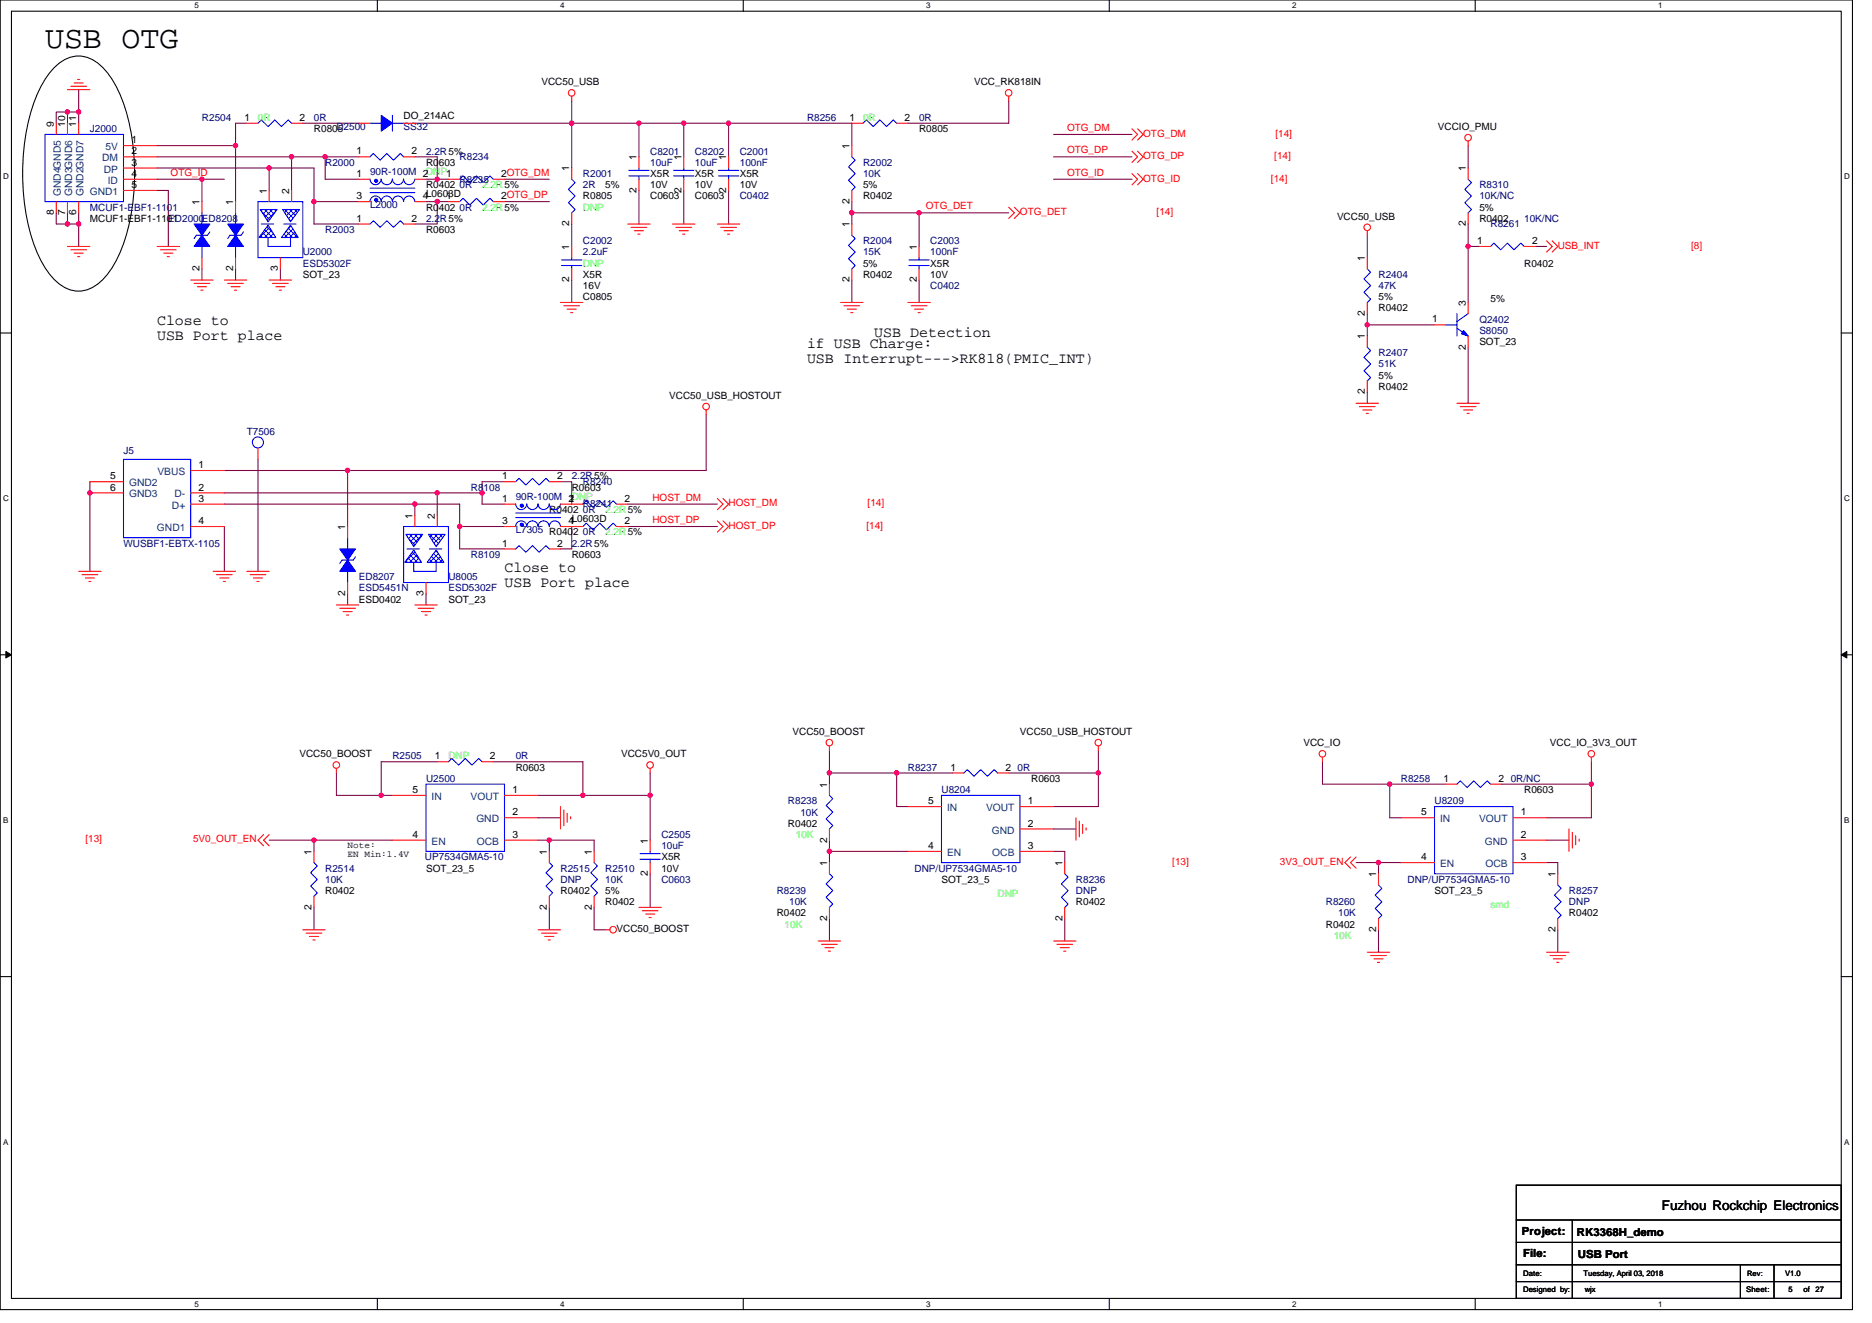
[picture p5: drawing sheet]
<svg xmlns="http://www.w3.org/2000/svg" width="297mm" height="210mm" viewBox="0 0 297 210" stroke-linecap="round" stroke-linejoin="round" font-family="sans-serif">
<path d="M0 0h293.9v207.9h-293.9zM1.8 1.8h290.4v204.3h-290.4z" fill="none" stroke="#000" stroke-width=".17"/>
<g fill="#fff">
<path d="M30.8 .2h.7v1.4h-.7z"/>
<path d="M30.8 206.3h.7v1.4h-.7z"/>
</g>
<path d="M59.9 0v1.8M59.9 206.1v1.8" fill="none" stroke="#000" stroke-width=".17"/>
<g fill="#fff">
<path d="M88.9 .2h.7v1.4h-.7z"/>
<path d="M88.9 206.3h.7v1.4h-.7z"/>
</g>
<path d="M117.9 0v1.8M117.9 206.1v1.8" fill="none" stroke="#000" stroke-width=".17"/>
<g fill="#fff">
<path d="M147 .2h.7v1.4h-.7z"/>
<path d="M147 206.3h.7v1.4h-.7z"/>
</g>
<path d="M176 0v1.8M176 206.1v1.8" fill="none" stroke="#000" stroke-width=".17"/>
<g fill="#fff">
<path d="M205 .2h.7v1.4h-.7z"/>
<path d="M205 206.3h.7v1.4h-.7z"/>
</g>
<path d="M234.1 0v1.8M234.1 206.1v1.8" fill="none" stroke="#000" stroke-width=".17"/>
<g fill="#fff">
<path d="M263.1 .2h.7v1.4h-.7z"/>
<path d="M263.1 206.3h.7v1.4h-.7z"/>
<path d="M.5 27.3h.9v1.4h-.9z"/>
<path d="M292.6 27.3h.9v1.4h-.9z"/>
<path d="M.5 78.4h.9v1.4h-.9z"/>
<path d="M292.6 78.4h.9v1.4h-.9z"/>
</g>
<path d="M0 52.9h1.8M292.2 52.9h1.7" fill="none" stroke="#000" stroke-width=".17"/>
<g fill="#fff">
<path d="M.5 129.5h.8v1.4h-.8z"/>
<path d="M292.6 129.5h.9v1.4h-.9z"/>
</g>
<path d="M0 103.9h1.8M292.2 103.9h1.7" fill="none" stroke="#000" stroke-width=".17"/>
<path d="M.9 103.4l.9 .5-.9 .5zM292.2 103.9l.8-.5v1z" fill="#000" stroke="#000" stroke-width=".16"/>
<g fill="#fff">
<path d="M.5 180.5h.8v1.4h-.8z"/>
<path d="M292.6 180.5h.9v1.4h-.9z"/>
</g>
<path d="M8.8 10.5a4.9 4.9 0 0 1 7.3 0 16.8 16.8 0 0 1 4 7.6 35.8 35.8 0 0 1-1 21.9 10.7 10.7 0 0 1-4.7 5.8 4.8 4.8 0 0 1-5.6-1.3 16.8 16.8 0 0 1-4-7.5 35.9 35.9 0 0 1 1.1-22 13.6 13.6 0 0 1 2.9-4.5zM0 155h1.8M292.2 155h1.7M240.6 193.6h51.6M240.6 197.2h51.6M240.6 188.1h51.6v18h-51.6zM249.5 193.6v12.5M240.6 200.7h51.6M240.6 203.4h51.6M276.2 200.7v5.4M281.5 200.7v5.4" fill="none" stroke="#000" stroke-width=".17"/>
<g fill="none" stroke="#800040" stroke-width=".17">
<path d="M10.7 17.8v1.8M10.7 17.8h-1.8v1.8M10.7 17.8h1.8M12.5 17.8v1.8M12.5 14.2v3.6M39.2 19.6h-1.8v3.5M48 19.6h8.9M65.8 19.6h24.9M90.7 19.6h10.7M90.7 16v3.6M90.7 19.6v7.1M101.4 19.6v5.3"/>
<path d="M101.4 19.6h7.1M108.5 19.6v5.3M108.5 19.6h7.1M115.6 19.6v5.3M115.6 19.6h19.6v3.5M160.1 16v3.6h-16M8.9 33.8v1.8h1.8M10.7 33.8v1.8h1.8M12.5 35.6v3.5M12.5 33.8v1.8M24.9 26.7h17.8M24.9 23.1h12.5"/>
<path d="M24.9 30.2h1.8v8.9M24.9 24.9h21.4M24.9 28.4h7.1M32 28.4v3.6M32 28.4h3.6M37.4 23.1v8.9M42.7 26.7h7.1v5.3h7.1M42.7 26.7v3.5M46.3 24.9v5.3M46.3 24.9h5.3M49.8 32v3.6h7.1M51.6 24.9v3.5h5.3"/>
<path d="M51.6 24.9h5.3M65.8 24.9h3.6v3.5M67.6 32h1.8M67.6 28.4h1.8M69.4 32v3.6h-3.6M69.4 32h1.8M69.4 28.4h1.8M80 28.4h7.2M80 32h7.2M90.7 35.6v3.5M101.4 30.2v5.4M108.5 30.2v5.4"/>
<path d="M115.6 30.2v5.4M135.2 33.8h10.6M135.2 32v1.8M135.2 33.8v1.8M145.8 33.8h14.3M145.8 33.8v5.3M167.2 21.3h12.4M167.2 24.9h12.4M167.2 28.4h12.4M217 37.3v3.6M233 39.1v8.9M233 39.1h1.7"/>
<path d="M233 23.1v3.6M233 35.6v3.5M243.6 39.1h1.8M32 42.7v1.7M37.4 42.7v1.7M44.5 42.7v1.7M90.7 44.5v3.5M135.2 44.4v3.6M145.8 44.5v3.5M217 51.6h10.6M217 51.6v1.7M217 49.8v1.8"/>
<path d="M233 55.1v8.9M14.3 76.5v14.2M35.6 78.2h33.8v3.6M35.6 74.7h19.6M40.9 72.9v17.8M55.2 74.7v8.9M69.4 78.2h7.1M76.5 78.2v1.8h3.5M80 76.5h-3.5v1.7M88.9 76.5h1.8v3.5M112.1 65.8v8.9h-56.9M217 62.2v1.8"/>
<path d="M35.6 83.6v7.1M35.6 80h30.2M55.2 94.2v1.8M65.8 80h7.1v3.6M65.8 80v1.8M67.6 94.2v1.8M72.9 83.6v3.5h7.1M72.9 83.6h7.1M90.7 83.6v3.5h-1.8M99.6 83.6h14.2M99.6 80h14.2M131.6 119.1v3.6"/>
<path d="M174.3 119.1v3.6M42.7 133.3h7.1M49.8 133.3h12.5M49.8 133.3v1.8M53.4 122.7v3.5h7.1M60.5 126.2h1.8M69.4 120.9h-8.9v5.3M78.3 120.9h14.2v5.3M85.4 129.8h3.5M85.4 133.3h1.8M85.4 126.2h7.1M87.2 133.4v1.7"/>
<path d="M87.2 133.3h7.1v1.8M92.5 126.2h10.7M103.2 126.2v7.1M103.2 138.7v5.3M103.2 122.7v3.5M131.6 122.7h10.7M131.6 135.1h12.5M131.6 122.7v1.8M131.6 133.4v1.7M131.6 135.1v1.8M142.3 122.7v5.3h1.8M142.3 122.7h8.9"/>
<path d="M160.1 122.7h14.2M167.2 135.1h1.7v1.8M167.2 131.6h3.5M174.3 122.7v5.3h-7.1M209.8 120.9v3.6h10.7M215.2 136.9h3.5M218.7 136.9v1.8M218.7 136.9h3.6M220.5 124.5v5.3h1.8M220.5 124.5h8.9M238.3 124.5h14.2M245.4 133.3h3.6"/>
<path d="M245.4 136.9h1.8v1.8M252.5 120.9v3.6M252.5 124.5v5.3h-7.1M49.8 144v3.6M87.2 144v3.6M94.3 144v3.6h1.8M131.6 145.8v3.6M168.9 145.8v3.6M218.7 147.6v3.5M247.2 147.6v3.5"/>
</g>
<g fill="#f0f" stroke="#f0f" stroke-width=".17">
<circle cx="12.5" cy="35.5" r=".35"/>
<circle cx="10.7" cy="35.5" r=".35"/>
<circle cx="51.6" cy="24.9" r=".35"/>
<circle cx="49.8" cy="32" r=".35"/>
<circle cx="12.5" cy="17.8" r=".35"/>
<circle cx="46.3" cy="24.9" r=".35"/>
<circle cx="145.8" cy="33.8" r=".35"/>
<circle cx="42.7" cy="26.7" r=".35"/>
<circle cx="135.2" cy="33.8" r=".35"/>
<circle cx="72.9" cy="83.6" r=".35"/>
<circle cx="65.8" cy="80" r=".35"/>
<circle cx="76.5" cy="78.2" r=".35"/>
<circle cx="69.4" cy="78.2" r=".35"/>
<circle cx="142.3" cy="122.7" r=".35"/>
<circle cx="174.3" cy="122.7" r=".35"/>
<circle cx="131.6" cy="135.1" r=".35"/>
<circle cx="69.4" cy="32" r=".35"/>
<circle cx="69.4" cy="28.4" r=".35"/>
<circle cx="10.7" cy="17.8" r=".35"/>
<circle cx="115.6" cy="19.5" r=".35"/>
<circle cx="108.5" cy="19.5" r=".35"/>
<circle cx="103.2" cy="126.2" r=".35"/>
<circle cx="49.8" cy="133.3" r=".35"/>
<circle cx="87.1" cy="133.3" r=".35"/>
<circle cx="60.5" cy="126.2" r=".35"/>
<circle cx="92.5" cy="126.2" r=".35"/>
<circle cx="14.3" cy="78.2" r=".35"/>
<circle cx="131.6" cy="122.7" r=".35"/>
<circle cx="55.1" cy="74.7" r=".35"/>
<circle cx="37.4" cy="23.1" r=".35"/>
<circle cx="32" cy="28.4" r=".35"/>
<circle cx="90.7" cy="19.5" r=".35"/>
<circle cx="101.4" cy="19.5" r=".35"/>
<circle cx="220.5" cy="124.4" r=".35"/>
<circle cx="252.5" cy="124.4" r=".35"/>
<circle cx="218.7" cy="136.9" r=".35"/>
<circle cx="232.9" cy="39.1" r=".35"/>
<circle cx="216.9" cy="51.5" r=".35"/>
</g>
<g fill="none" stroke="#f00" stroke-width=".17">
<path d="M10.7 14.2h3.6M11.2 13.7h2.5M11.8 13.2h1.4M12.3 12.6h.4M39.2 19.6h1.7M46.3 19.6h1.7M56.9 19.6h1.8M64 19.6h1.8M90.7 15.3v.7M160.1 15.3v.7M10.7 39.1h3.6M11.2 39.6h2.5"/>
<path d="M24.9 39.1h3.6M25.5 39.6h2.5M32 32v1.8M37.4 32v1.8M56.9 24.9h1.8M64 24.9h1.8M71.2 28.4h1.7M78.3 28.4h1.7M90.7 26.7v1.7M90.7 33.8v1.8M90.7 39.1v1.8M99.6 35.6h3.6"/>
<path d="M100.1 36.1h2.5M100.7 36.6h1.4M101.2 37.2h.4M101.4 24.9v1.8M101.4 28.4v1.8M106.7 35.6h3.6M107.2 36.1h2.5M107.8 36.6h1.4M108.3 37.2h.4M108.5 24.9v1.8M108.5 28.4v1.8M113.8 35.6h3.6"/>
<path d="M114.4 36.1h2.5M114.9 36.6h1.4M115.4 37.2h.4M115.6 24.9v1.8M115.6 28.4v1.8M135.2 23.1v1.8M135.2 30.2v1.8M145.8 39.1v1.8M160.1 32.9l.8 .9-.8 .9M160.9 32.9l.9 .9-.9 .9M179.6 20.4l.9 .9-.9 .9M179.6 24l.9 .9-.9 .9"/>
<path d="M179.6 27.6l.9 .8-.9 .9M180.5 20.4l.9 .9-.9 .9M180.5 24l.9 .9-.9 .9M180.5 27.6l.9 .8-.9 .9M217 36.6v.7M233 22.4v.7M233 26.7v1.7M233 33.8v1.8M234.7 39.1h1.8M241.8 39.1h1.8M245.4 38.2l.9 .9-.9 .9M246.3 38.2l.9 .9-.9 .9"/>
<path d="M11.8 40.2h1.4M12.3 40.7h.4M26 40.2h1.4M26.5 40.7h.4M30.3 44.4h3.5M30.8 45h2.5M31.3 45.5h1.5M31.9 46.1h.3M32 40.9v1.8M35.6 44.4h3.6M36.1 45h2.5M36.7 45.5h1.4"/>
<path d="M37.2 46.1h.3M37.4 40.9v1.8M42.7 44.4h3.6M43.2 45h2.5M43.8 45.5h1.4M44.3 46.1h.4M88.9 48h3.6M89.5 48.5h2.5M90 49.1h1.4M90.5 49.6h.4M90.7 42.7v1.7M133.4 48h3.5"/>
<path d="M133.9 48.5h2.5M134.4 49.1h1.5M135 49.6h.3M144.1 48h3.5M144.6 48.5h2.5M145.1 49.1h1.5M145.7 49.6h.3M145.8 42.7v1.7M217 53.3v1.8M217 40.9v1.8M217 48v1.8M227.6 51.6h1.8"/>
<path d="M233 53.3v1.8M233 48v1.8M14.3 76.5h5.3M14.3 78.2h5.3M30.3 74.7h5.3M30.3 78.2h5.3M40.9 71.1v1.8M80 76.5h1.8M87.2 76.5h1.7M112.1 65.1v.7M113.8 79.1l.9 .9-.9 .9M114.7 79.1l.9 .9-.9 .9"/>
<path d="M215.2 64h3.5M215.7 64.5h2.5M216.2 65.1h1.5M216.8 65.6h.3M217 60.5v1.7M231.2 64h3.5M231.7 64.5h2.5M232.2 65.1h1.5M232.8 65.6h.3M12.5 90.7h3.5M13 91.2h2.5M13.5 91.7h1.5"/>
<path d="M14.1 92.3h.3M30.3 80h5.3M30.3 83.6h5.3M33.8 90.7h3.6M34.4 91.2h2.4M34.9 91.7h1.4M35.4 92.3h.4M39.2 90.7h3.5M39.7 91.2h2.5M40.2 91.7h1.5M40.8 92.3h.3M53.4 96h3.5"/>
<path d="M53.9 96.5h2.5M54.4 97.1h1.5M55 97.6h.3M55.2 83.6v1.7M55.2 92.5v1.7M65.8 96h3.6M66.4 96.5h2.5M66.9 97.1h1.4M67.4 97.6h.4M80 80h1.8M80 83.6h1.8M80 87.1h1.8"/>
<path d="M87.2 87.1h1.7M88.9 80h3.6M88.9 83.6h3.6M97.8 80h1.8M97.8 83.6h1.8M113.8 82.7l.9 .9-.9 .9M114.7 82.7l.9 .9-.9 .9M131.6 118.4v.7M174.3 118.4v.7M41.8 132.5l-.9 .8 .9 .9M42.7 132.5l-.9 .8 .9 .9M49.8 135.1v1.8"/>
<path d="M53.4 122v.7M69.4 120.9h1.8M76.5 120.9h1.8M87.2 135.1v1.8M88.9 128v3.6M89.5 128.5v2.5M90 129.1v1.4M90.5 129.6v.4M94.3 135.1v1.8M103.2 122v.7M103.2 133.4v1.7M103.2 136.9v1.8"/>
<path d="M131.6 136.9v1.8M131.6 124.5v1.7M131.6 131.6v1.7M144.1 135.1h5.3M144.1 128h5.3M151.2 122.7h1.7M158.3 122.7h1.8M161.8 135.1h5.4M161.8 131.6h5.4M161.8 128h5.4M170.7 129.8v3.5M171.3 130.3v2.5"/>
<path d="M171.8 130.9v1.4M172.3 131.4v.3M209.8 120.2v.7M214.3 136l-.9 .9 .9 .9M215.2 136l-.9 .9 .9 .9M222.3 136.9h5.3M222.3 129.8h5.3M229.4 124.5h1.8M236.5 124.5h1.8M240.1 136.9h5.3M240.1 133.3h5.3M240.1 129.8h5.3"/>
<path d="M247.2 138.7v1.8M249 131.6v3.5M249.5 132.1v2.5M250 132.6v1.5M250.6 133.2v.3M252.5 120.2v.7M48 147.6h3.6M48.6 148.1h2.5M49.1 148.6h1.4M49.7 149.2h.3M49.8 142.2v1.8M85.4 147.6h3.5"/>
<path d="M85.9 148.1h2.5M86.4 148.6h1.5M87 149.2h.3M87.2 142.2v1.8M94.3 142.2v1.8M96.1 147.6h.7M101.4 144h3.5M101.9 144.5h2.5M102.4 145.1h1.5M103 145.6h.3M129.8 149.4h3.6M130.4 149.9h2.5"/>
<path d="M130.9 150.4h1.4M131.4 151h.4M131.6 144v1.8M167.2 149.4h3.5M167.7 149.9h2.5M168.2 150.4h1.5M168.8 151h.3M217 151.1h3.5M217.5 151.7h2.5M218 152.2h1.5M218.6 152.7h.3M245.4 151.1h3.6"/>
<path d="M245.9 151.7h2.5M246.5 152.2h1.4M247 152.7h.4M247.2 145.8v1.8"/>
<circle cx="90.7" cy="14.7" r=".52"/>
<circle cx="160" cy="14.7" r=".52"/>
<circle cx="216.9" cy="36.1" r=".52"/>
<circle cx="232.9" cy="21.9" r=".52"/>
<circle cx="112" cy="64.5" r=".52"/>
<circle cx="131.6" cy="117.9" r=".52"/>
<circle cx="174.3" cy="117.9" r=".52"/>
<circle cx="209.8" cy="119.6" r=".52"/>
<circle cx="252.5" cy="119.6" r=".52"/>
<circle cx="53.4" cy="121.4" r=".52"/>
<circle cx="103.1" cy="121.4" r=".52"/>
<circle cx="97.3" cy="147.6" r=".52"/>
</g>
<g fill="none" stroke="#00f" stroke-width=".17">
<path d="M40.9 19.6l.6-.6 1 1.1 1.1-1.1 1.1 1.1 1-1.1 .6 .6M58.7 19.6h1.8M62.3 18.3v2.5M62.3 19.6h1.7M32 33.8v1.8M32 39.1v1.8M33.3 36.8l-.4 .5h-1.7l-.4 .6M37.4 33.8v1.8M37.4 39.1v1.8M38.6 36.8l-.3 .5h-1.8l-.4 .6M42.5 37.7v1.4h3.6v-1.4M58.7 24.9l.5-.5 1.1 1 1.1-1 1 1 1.1-1 .5 .5"/>
<path d="M72.9 28.4l.6-.5 1 1.1 1.1-1.1 1.1 1.1 1-1.1 .6 .5M90.7 28.4l.5 .6-1 1.1 1 1-1 1.1 1 1.1-.5 .5M99.8 27.9h3.2M99.8 27h3.2M101.4 26.7v.3M101.4 27.9v.5M106.9 27.9h3.2M106.9 27h3.2M108.5 26.7v.3M108.5 27.9v.5M114 27.9h3.2M114 27h3.2"/>
<path d="M115.6 26.7v.3M115.6 27.9v.5M135.2 24.9l.5 .5-1.1 1.1 1.1 1.1-1.1 1 1.1 1.1-.5 .5M233 28.4l.5 .6-1.1 1.1 1.1 1-1.1 1.1 1.1 1.1-.5 .5M236.5 39.1l.5-.5 1.1 1 1.1-1 1 1 1.1-1 .5 .5M89.1 42.1h3.2M89.1 41.3h3.2M90.7 40.9v.4M90.7 42.1v.6M144.2 42.1h3.2M144.2 41.3h3.2M145.8 40.9v.4"/>
<path d="M145.8 42.1v.6M217 55.1l.5 .5-1.1 1.1 1.1 1.1-1.1 1 1.1 1.1-.5 .6M217 42.7l.5 .5-1.1 1.1 1.1 1-1.1 1.1 1.1 1.1-.5 .5M229.4 51.6h1.8M231.2 52.1l1.8 1.2M231.2 49.8v3.5M233 49.8l-1.8 1.2M19.6 72.9h10.7v12.4h-10.7zM81.8 76.5l.6-.6 1 1.1 1.1-1.1 1.1 1.1 1-1.1 .6 .6M81.8 80a.88 .88 0 0 0 .9 .9 .88 .88 0 0 0 .9-.9M83.6 80a.88 .88 0 0 0 .9 .9 .88 .88 0 0 0 .9-.9 .89 .89 0 0 0 .9 .9 .89 .89 0 0 0 .8-.9 .89 .89 0 0 0 .9 .9 .89 .89 0 0 0 .9-.9M55.2 85.3v1.8"/>
<path d="M55.2 90.7v1.8M56.4 88.4l-.4 .5h-1.7l-.4 .5M81.8 83.5a.88 .88 0 0 1 .9-.8 .88 .88 0 0 1 .9 .8M81.8 82.1h7.1M81.8 87.1l.6-.5 1 1.1 1.1-1.1 1.1 1.1 1-1.1 .6 .5M81.8 81.4h7.1M83.6 83.5a.89 .89 0 0 1 .9-.8 .89 .89 0 0 1 .9 .8 .89 .89 0 0 1 .9-.8 .89 .89 0 0 1 .9 .8 .88 .88 0 0 1 .8-.8 .88 .88 0 0 1 .9 .8M92.5 80l.5-.5 1.1 1 1.1-1 1 1 1.1-1 .5 .5M92.5 83.6l.5-.6 1.1 1.1 1.1-1.1 1 1.1 1.1-1.1 .5 .6M49.8 136.9l.6 .5-1.1 1.1 1.1 1.1-1.1 1 1.1 1.1-.6 .5M71.2 120.9l.5-.5 1.1 1 1-1 1.1 1 1.1-1 .5 .5M87.2 136.9l.5 .5-1.1 1.1 1.1 1.1-1.1 1 1.1 1.1-.5 .5"/>
<path d="M94.3 136.9l.5 .5-1.1 1.1 1.1 1.1-1.1 1 1.1 1.1-.5 .5M101.6 136.4h3.2M101.6 135.5h3.2M103.2 135.1v.4M103.2 136.4v.5M131.6 138.7l.5 .5-1 1.1 1 1.1-1 1 1 1.1-.5 .5M131.6 126.2l.5 .6-1 1 1 1.1-1 1.1 1 1-.5 .6M149.4 126.2h12.4v10.7h-12.4zM152.9 122.7l.6-.5 1.1 1 1-1 1.1 1 1.1-1 .5 .5M227.6 128h12.5v10.7h-12.5zM231.2 124.5l.5-.6 1.1 1.1 1-1.1 1.1 1.1 1.1-1.1 .5 .6M247.2 140.5l.5 .5-1 1.1 1 1-1 1.1 1 1.1-.5 .5"/>
<circle cx="40.9" cy="70.2" r=".88"/>
</g>
<g fill="#00f" stroke="#00f" stroke-width=".17">
<path d="M36.1 35.6h2.5l-1.2 1.7z" fill-rule="evenodd"/>
<path d="M37.4 37.3l1.2 1.8h-2.5z" fill-rule="evenodd"/>
<path d="M30.8 35.6h2.5l-1.3 1.7z" fill-rule="evenodd"/>
<path d="M32 37.3l1.3 1.8h-2.5z" fill-rule="evenodd"/>
<path d="M60.5 18.3l1.8 1.3-1.8 1.2z" fill-rule="evenodd"/>
<path d="M232.2 52.5l.8 .8-1.1-.3z" fill-rule="evenodd"/>
<path d="M53.9 87.1h2.5l-1.2 1.8z" fill-rule="evenodd"/>
<path d="M55.2 88.9l1.2 1.8h-2.5z" fill-rule="evenodd"/>
<circle cx="82.8" cy="80.3" r=".25"/>
<circle cx="82.8" cy="83.3" r=".25"/>
</g>
<path d="M42.5 35.7l1.3 2h-2.7z" fill="#fff"/>
<path d="M42.5 35.7l1.3 2h-2.7z" fill="#00f" stroke="#00f" stroke-width=".17"/>
<path d="M41.5 35.6h1.9" fill="none" stroke="#00f" stroke-width=".17"/>
<path d="M41.3 33.3h2.7l-1.5 1.9z" fill="#fff"/>
<path d="M41.3 33.3h2.7l-1.5 1.9z" fill="#00f" stroke="#00f" stroke-width=".17"/>
<path d="M45 35.6h2" fill="none" stroke="#00f" stroke-width=".17"/>
<path d="M46.1 35.7l1.2 2h-2.6z" fill="#fff"/>
<path d="M46.1 35.7l1.2 2h-2.6z" fill="#00f" stroke="#00f" stroke-width=".17"/>
<path d="M44.8 33.3h2.7l-1.4 1.9z" fill="#fff"/>
<path d="M44.8 33.3h2.7l-1.4 1.9z" fill="#00f" stroke="#00f" stroke-width=".17"/>
<path d="M40.9 32h7.1v8.9h-7.1zM58.7 35.6l.5-.6 1.1 1.1 1.1-1.1 1 1.1 1.1-1.1 .5 .6M135.2 37.3l.5 .6-1.1 1 1.1 1.1-1.1 1.1 1.1 1-.5 .6M65.7 89.3v1.4h3.5v-1.4M67.6 124.5h12.4v10.6h-12.4zM168.9 138.7l.6 .5-1.1 1.1 1.1 1.1-1.1 1 1.1 1.1-.6 .5" fill="none" stroke="#00f" stroke-width=".17"/>
<g fill="none" stroke="#f00" stroke-width=".17">
<path d="M42.7 30.2v1.8M46.3 30.2v1.8M56.9 35.6h1.8M64 35.6h1.8M135.2 35.6v1.7M44.5 40.9v1.8M135.2 42.7v1.7M62.3 133.3h5.3M62.3 126.2h5.3M80 133.3h5.4M80 129.8h5.4M80 126.2h5.4"/>
<path d="M168.9 136.9v1.8M168.9 144v1.8"/>
</g>
<path d="M65.7 87.3l1.2 2h-2.7z" fill="#fff"/>
<path d="M65.7 87.3l1.2 2h-2.7z" fill="#00f" stroke="#00f" stroke-width=".17"/>
<path d="M64.6 87.1h1.9" fill="none" stroke="#00f" stroke-width=".17"/>
<path d="M64.4 84.8h2.7l-1.4 2z" fill="#fff"/>
<path d="M64.4 84.8h2.7l-1.4 2z" fill="#00f" stroke="#00f" stroke-width=".17"/>
<path d="M68.1 87.1h2" fill="none" stroke="#00f" stroke-width=".17"/>
<path d="M69.2 87.3l1.2 2h-2.6z" fill="#fff"/>
<path d="M69.2 87.3l1.2 2h-2.6z" fill="#00f" stroke="#00f" stroke-width=".17"/>
<path d="M68 84.8h2.6l-1.4 2z" fill="#fff"/>
<g fill="#00f" stroke="#00f" stroke-width=".17">
<path d="M68 84.8h2.6l-1.4 2z"/>
<circle cx="59.7" cy="28.7" r=".25"/>
<circle cx="59.7" cy="31.7" r=".25"/>
</g>
<g fill="none" stroke="#00f" stroke-width=".17">
<path d="M136.9 19.6l.6-.6 1.1 1.1 1-1.1 1.1 1.1 1-1.1 .6 .6M7.2 21.3h12.4v10.7h-12.4zM58.7 30.6h7.1M58.7 29.9h7.1M58.7 28.4a.88 .88 0 0 0 .9 .9 .88 .88 0 0 0 .9-.9M60.5 32a.88 .88 0 0 0-.9-.9 .88 .88 0 0 0-.9 .9M60.5 28.4a.88 .88 0 0 0 .9 .9 .88 .88 0 0 0 .8-.9M62.2 32a.88 .88 0 0 0-.8-.9 .88 .88 0 0 0-.9 .9M62.3 28.4a.88 .88 0 0 0 .8 .9 .88 .88 0 0 0 .9-.9M64 32a.88 .88 0 0 0-.9-.9 .88 .88 0 0 0-.8 .9M64 28.4a.88 .88 0 0 0 .9 .9 .88 .88 0 0 0 .9-.9M65.8 32a.88 .88 0 0 0-.9-.9 .88 .88 0 0 0-.9 .9"/>
<path d="M72.9 32l.6-.5 1 1 1.1-1 1.1 1 1-1 .6 .5M64 83.6h7.2v8.9h-7.2zM218.7 140.5l.6 .5-1.1 1.1 1.1 1-1.1 1.1 1.1 1.1-.6 .5"/>
</g>
<g fill="none" stroke="#f00" stroke-width=".17">
<path d="M8.9 19.6v1.7M10.7 19.6v1.7M12.5 19.6v1.7M135.2 19.6h1.7M142.3 19.6h1.8M8.9 32v1.8M10.7 32v1.8M12.5 32v1.8M19.6 23.1h5.3M19.6 24.9h5.3M19.6 26.7h5.3M19.6 28.4h5.3"/>
<path d="M19.6 30.2h5.3M56.9 28.4h1.8M56.9 32h1.8M65.8 28.4h1.8M65.8 32h1.8M71.2 32h1.7M78.3 32h1.7M65.8 81.8v1.8M67.6 92.5v1.7M69.4 81.8v1.8M218.7 138.7v1.8M218.7 145.8v1.8"/>
</g>
<g fill="#f0f" stroke="#f0f" stroke-width=".17">
<circle cx="12.5" cy="35.5" r=".35"/>
<circle cx="10.7" cy="35.5" r=".35"/>
<circle cx="51.6" cy="24.9" r=".35"/>
<circle cx="49.8" cy="32" r=".35"/>
<circle cx="12.5" cy="17.8" r=".35"/>
<circle cx="46.3" cy="24.9" r=".35"/>
<circle cx="145.8" cy="33.8" r=".35"/>
<circle cx="42.7" cy="26.7" r=".35"/>
<circle cx="135.2" cy="33.8" r=".35"/>
<circle cx="72.9" cy="83.6" r=".35"/>
<circle cx="65.8" cy="80" r=".35"/>
<circle cx="76.5" cy="78.2" r=".35"/>
<circle cx="69.4" cy="78.2" r=".35"/>
<circle cx="142.3" cy="122.7" r=".35"/>
<circle cx="174.3" cy="122.7" r=".35"/>
<circle cx="131.6" cy="135.1" r=".35"/>
<circle cx="69.4" cy="32" r=".35"/>
<circle cx="69.4" cy="28.4" r=".35"/>
<circle cx="10.7" cy="17.8" r=".35"/>
<circle cx="115.6" cy="19.5" r=".35"/>
<circle cx="108.5" cy="19.5" r=".35"/>
<circle cx="103.2" cy="126.2" r=".35"/>
<circle cx="49.8" cy="133.3" r=".35"/>
<circle cx="87.1" cy="133.3" r=".35"/>
<circle cx="60.5" cy="126.2" r=".35"/>
<circle cx="92.5" cy="126.2" r=".35"/>
<circle cx="14.3" cy="78.2" r=".35"/>
<circle cx="131.6" cy="122.7" r=".35"/>
<circle cx="55.1" cy="74.7" r=".35"/>
<circle cx="37.4" cy="23.1" r=".35"/>
<circle cx="32" cy="28.4" r=".35"/>
<circle cx="90.7" cy="19.5" r=".35"/>
<circle cx="101.4" cy="19.5" r=".35"/>
<circle cx="220.5" cy="124.4" r=".35"/>
<circle cx="252.5" cy="124.4" r=".35"/>
<circle cx="218.7" cy="136.9" r=".35"/>
<circle cx="232.9" cy="39.1" r=".35"/>
<circle cx="216.9" cy="51.5" r=".35"/>
</g>
<text font-size="5" x="7.2" y="7.6">USB OTG</text>
<g font-size="2.4">
<text x="24.9" y="51.6">Close to</text>
<text x="138.7" y="53.4">USB Detection</text>
<text x="24.9" y="54">USB Port place</text>
<text x="128.1" y="55.2">if USB Charge:</text>
<text x="128.1" y="57.6">USB Interrupt---&gt;RK818(PMIC_INT)</text>
<text x="80" y="90.8">Close to</text>
<text x="80" y="93.1">USB Port place</text>
</g>
<text font-size="2.1" x="263.7" y="192">Fuzhou Rockchip Electronics</text>
<g font-size="1.8">
<text x="241.5" y="196">Project:</text>
<text x="250.2" y="196.2">RK3368H_demo</text>
<text x="241.7" y="199.5">File:</text>
<text x="250.4" y="199.7">USB Port</text>
</g>
<g font-size="1.6">
<text x="85.9" y="13.5">VCC50_USB</text>
<text x="154.6" y="13.5">VCC_RK818IN</text>
<text x="8.5" y="20.1" transform="rotate(-90 8.5 20.1)">9</text>
<text x="10.3" y="20.1" transform="rotate(-90 10.3 20.1)">10</text>
<text x="12.1" y="20.1" transform="rotate(-90 12.1 20.1)">11</text>
<text x="20.8" y="22.7">1</text>
<text x="38.8" y="19.2">1</text>
<text x="47.5" y="19.2">2</text>
<text x="49.8" y="21">R0805</text>
<text x="64" y="18.8">DO_214AC</text>
<text x="134.8" y="23.6" transform="rotate(-90 134.8 23.6)">1</text>
<text x="134.8" y="19.2">1</text>
<text x="143.5" y="19.2">2</text>
<text x="145.8" y="21">R0805</text>
<text x="228.2" y="20.6">VCCIO_PMU</text>
<text x="20.8" y="29.8">5</text>
<text x="20.8" y="26.3">3</text>
<text x="20.8" y="24.5">2</text>
<text x="20.8" y="28.1">4</text>
<text x="56.6" y="24.5">1</text>
<text x="56.6" y="28.1">1</text>
<text x="65.3" y="24.5">2</text>
<text x="67.6" y="29.9">R0402</text>
<text x="67.6" y="26.3">R0603</text>
<text x="79.5" y="28.1">2OTG_DM</text>
<text x="90.3" y="27.2" transform="rotate(-90 90.3 27.2)">1</text>
<text x="96.1" y="29.9">5%</text>
<text x="101" y="25.4" transform="rotate(-90 101 25.4)">1</text>
<text x="103.2" y="28.1">X5R</text>
<text x="103.2" y="29.9">10V</text>
<text x="108.1" y="25.4" transform="rotate(-90 108.1 25.4)">1</text>
<text x="110.3" y="28.1">X5R</text>
<text x="110.3" y="29.9">10V</text>
<text x="115.2" y="25.4" transform="rotate(-90 115.2 25.4)">1</text>
<text x="117.4" y="28.1">X5R</text>
<text x="117.4" y="29.9">10V</text>
<text x="136.9" y="29.9">5%</text>
<text x="232.6" y="27.2" transform="rotate(-90 232.6 27.2)">1</text>
<text x="8.5" y="34.2" transform="rotate(-90 8.5 34.2)">8</text>
<text x="10.3" y="34.2" transform="rotate(-90 10.3 34.2)">7</text>
<text x="12.1" y="34.2" transform="rotate(-90 12.1 34.2)">6</text>
<text x="14.3" y="35.2">MCUF1-EBF1-1101</text>
<text x="31.7" y="32.5" transform="rotate(-90 31.7 32.5)">1</text>
<text x="37" y="32.5" transform="rotate(-90 37 32.5)">1</text>
<text x="42.3" y="30.8" transform="rotate(-90 42.3 30.8)">1</text>
<text x="45.9" y="30.8" transform="rotate(-90 45.9 30.8)">2</text>
<text x="56.6" y="35.2">1</text>
<text x="56.6" y="31.6">3</text>
<text x="65.3" y="35.2">2</text>
<text x="67.1" y="31.6">4L0603D</text>
<text x="67.6" y="33.4">R0402</text>
<text x="70.8" y="31.6">1</text>
<text x="79.5" y="31.6">2OTG_DP</text>
<text x="90.3" y="35.9" transform="rotate(-90 90.3 35.9)">2</text>
<text x="92.5" y="31.6">R0805</text>
<text x="101" y="30.6" transform="rotate(-90 101 30.6)">2</text>
<text x="103.2" y="31.6">C0603</text>
<text x="108.1" y="30.6" transform="rotate(-90 108.1 30.6)">2</text>
<text x="110.3" y="31.6">C0603</text>
<text x="115.2" y="30.6" transform="rotate(-90 115.2 30.6)">2</text>
<text x="134.8" y="32.4" transform="rotate(-90 134.8 32.4)">2</text>
<text x="136.9" y="31.6">R0402</text>
<text x="212.2" y="34.8">VCC50_USB</text>
<text x="232.6" y="35.9" transform="rotate(-90 232.6 35.9)">2</text>
<text x="234.7" y="35.2">R0402</text>
<text x="234.7" y="33.4">5%</text>
<text x="67.6" y="37">R0603</text>
<text x="90.3" y="39.6" transform="rotate(-90 90.3 39.6)">1</text>
<text x="134.8" y="36.1" transform="rotate(-90 134.8 36.1)">1</text>
<text x="145.5" y="39.6" transform="rotate(-90 145.5 39.6)">1</text>
<text x="216.6" y="41.4" transform="rotate(-90 216.6 41.4)">1</text>
<text x="234.4" y="38.7">1</text>
<text x="243.1" y="38.7">2</text>
<text x="31.7" y="43.1" transform="rotate(-90 31.7 43.1)">2</text>
<text x="37" y="43.1" transform="rotate(-90 37 43.1)">2</text>
<text x="44.1" y="43.1" transform="rotate(-90 44.1 43.1)">3</text>
<text x="48" y="44.1">SOT_23</text>
<text x="90.3" y="44.8" transform="rotate(-90 90.3 44.8)">2</text>
<text x="92.5" y="47.6">C0805</text>
<text x="92.5" y="44.1">X5R</text>
<text x="92.5" y="45.9">16V</text>
<text x="134.8" y="44.8" transform="rotate(-90 134.8 44.8)">2</text>
<text x="136.9" y="44.1">R0402</text>
<text x="136.9" y="42.3">5%</text>
<text x="145.5" y="44.8" transform="rotate(-90 145.5 44.8)">2</text>
<text x="147.6" y="42.3">X5R</text>
<text x="147.6" y="44.1">10V</text>
<text x="218.7" y="47.6">5%</text>
<text x="241.8" y="42.3">R0402</text>
<text x="216.6" y="53.9" transform="rotate(-90 216.6 53.9)">1</text>
<text x="216.6" y="50.2" transform="rotate(-90 216.6 50.2)">2</text>
<text x="218.7" y="49.4">R0402</text>
<text x="227.3" y="51.2">1</text>
<text x="232.6" y="48.5" transform="rotate(-90 232.6 48.5)">3</text>
<text x="236.5" y="48">5%</text>
<text x="232.6" y="55.5" transform="rotate(-90 232.6 55.5)">2</text>
<text x="234.7" y="54.8">SOT_23</text>
<text x="106.2" y="63.3">VCC50_USB_HOSTOUT</text>
<text x="216.6" y="62.6" transform="rotate(-90 216.6 62.6)">2</text>
<text x="218.7" y="61.9">R0402</text>
<text x="218.7" y="60.1">5%</text>
<text x="17.5" y="76.1">5</text>
<text x="17.5" y="77.9">6</text>
<text x="31.5" y="77.9">2</text>
<text x="31.5" y="74.3">1</text>
<text x="79.7" y="76.1">1</text>
<text x="88.4" y="76.1">2</text>
<text x="90.7" y="77.9">R0603</text>
<text x="31.5" y="83.2">4</text>
<text x="31.5" y="79.6">3</text>
<text x="65.4" y="82.3" transform="rotate(-90 65.4 82.3)">1</text>
<text x="69" y="82.3" transform="rotate(-90 69 82.3)">2</text>
<text x="79.7" y="79.6">1</text>
<text x="79.7" y="83.2">3</text>
<text x="87.2" y="81.4">R0402</text>
<text x="90.2" y="83.2">4L0603D</text>
<text x="90.4" y="79.6">1</text>
<text x="90.4" y="83.2">1</text>
<text x="99.1" y="79.6">2</text>
<text x="99.1" y="83.2">2</text>
<text x="54.8" y="84.1" transform="rotate(-90 54.8 84.1)">1</text>
<text x="79.7" y="86.7">1</text>
<text x="88.4" y="86.7">2</text>
<text x="90.7" y="88.5">R0603</text>
<text x="54.8" y="94.6" transform="rotate(-90 54.8 94.6)">2</text>
<text x="56.9" y="95.7">ESD0402</text>
<text x="67.2" y="94.6" transform="rotate(-90 67.2 94.6)">3</text>
<text x="71.2" y="95.7">SOT_23</text>
<text x="125.7" y="116.6">VCC50_BOOST</text>
<text x="161.8" y="116.6">VCC50_USB_HOSTOUT</text>
<text x="206.8" y="118.4">VCC_IO</text>
<text x="245.9" y="118.4">VCC_IO_3V3_OUT</text>
<text x="47.5" y="120.2">VCC50_BOOST</text>
<text x="65.5" y="125.9">5</text>
<text x="69" y="120.5">1</text>
<text x="77.7" y="120.5">2</text>
<text x="81.3" y="125.9">1</text>
<text x="81.8" y="122.3">R0603</text>
<text x="98.5" y="120.2">VCC5V0_OUT</text>
<text x="131.2" y="125" transform="rotate(-90 131.2 125)">1</text>
<text x="150.8" y="122.3">1</text>
<text x="159.5" y="122.3">2</text>
<text x="163.6" y="124.1">R0603</text>
<text x="229" y="124.1">1</text>
<text x="237.8" y="124.1">2</text>
<text x="241.8" y="125.9">R0603</text>
<text x="81.3" y="129.4">2</text>
<text x="125" y="131.2">R0402</text>
<text x="147.3" y="127.6">5</text>
<text x="163.1" y="131.2">2</text>
<text x="163.1" y="127.6">1</text>
<text x="225.5" y="129.4">5</text>
<text x="241.3" y="129.4">1</text>
<text x="49.4" y="135.7" transform="rotate(-90 49.4 135.7)">1</text>
<text x="65.5" y="133">4</text>
<text x="81.3" y="133">3</text>
<text x="86.8" y="135.7" transform="rotate(-90 86.8 135.7)">1</text>
<text x="93.9" y="135.7" transform="rotate(-90 93.9 135.7)">1</text>
<text x="102.8" y="133.9" transform="rotate(-90 102.8 133.9)">1</text>
<text x="104.9" y="136.5">X5R</text>
<text x="131.2" y="137.4" transform="rotate(-90 131.2 137.4)">1</text>
<text x="131.2" y="133.7" transform="rotate(-90 131.2 133.7)">2</text>
<text x="147.3" y="134.7">4</text>
<text x="163.1" y="134.7">3</text>
<text x="168.6" y="137.4" transform="rotate(-90 168.6 137.4)">1</text>
<text x="225.5" y="136.5">4</text>
<text x="241.3" y="133">2</text>
<text x="241.3" y="136.5">3</text>
<text x="51.6" y="141.9">R0402</text>
<text x="67.6" y="138.3">SOT_23_5</text>
<text x="88.9" y="141.9">R0402</text>
<text x="96.1" y="143.7">R0402</text>
<text x="96.1" y="141.9">5%</text>
<text x="102.8" y="139.1" transform="rotate(-90 102.8 139.1)">2</text>
<text x="104.9" y="138.3">10V</text>
<text x="149.4" y="140.1">SOT_23_5</text>
<text x="170.7" y="143.7">R0402</text>
<text x="218.4" y="139.2" transform="rotate(-90 218.4 139.2)">1</text>
<text x="227.6" y="141.9">SOT_23_5</text>
<text x="246.8" y="139.2" transform="rotate(-90 246.8 139.2)">1</text>
<text x="49.4" y="144.4" transform="rotate(-90 49.4 144.4)">2</text>
<text x="86.8" y="144.4" transform="rotate(-90 86.8 144.4)">2</text>
<text x="93.9" y="144.4" transform="rotate(-90 93.9 144.4)">2</text>
<text x="97.8" y="147.9">VCC50_BOOST</text>
<text x="123.3" y="145.4">R0402</text>
<text x="131.2" y="146.2" transform="rotate(-90 131.2 146.2)">2</text>
<text x="168.6" y="146.2" transform="rotate(-90 168.6 146.2)">2</text>
<text x="210.4" y="147.2">R0402</text>
<text x="218.4" y="148" transform="rotate(-90 218.4 148)">2</text>
<text x="246.8" y="148" transform="rotate(-90 246.8 148)">2</text>
<text x="249" y="145.4">R0402</text>
</g>
<g font-size="1.6" fill="#000080">
<text x="14.3" y="21">J2000</text>
<text x="32" y="19.2">R2504</text>
<text x="49.8" y="19.2">0R</text>
<text x="53.4" y="20.6">D2500</text>
<text x="64" y="20.6">SS32</text>
<text x="128.1" y="19.2">R8256</text>
<text x="145.8" y="19.2">0R</text>
<text x="51.6" y="26.3">R2000</text>
<text x="58.7" y="27.7">90R-100M 2DNP1</text>
<text x="67.6" y="24.5">2.2R5%</text>
<text x="72.9" y="25.4">R8234</text>
<text x="72.9" y="29.9">0R</text>
<text x="72.9" y="29">R8235</text>
<text x="92.5" y="28.1">R2001</text>
<text x="92.5" y="29.9">2R</text>
<text x="103.2" y="24.5">C8201</text>
<text x="103.2" y="26.3">10uF</text>
<text x="110.3" y="24.5">C8202</text>
<text x="110.3" y="26.3">10uF</text>
<text x="117.4" y="24.5">C2001</text>
<text x="117.4" y="26.3">100nF</text>
<text x="136.9" y="26.3">R2002</text>
<text x="136.9" y="28.1">10K</text>
<text x="234.7" y="29.9">R8310</text>
<text x="14.3" y="33.4">MCUF1-EBF1-1101</text>
<text x="26.7" y="35.2">ED2000ED8208</text>
<text x="58.7" y="33.1">L2000</text>
<text x="67.6" y="35.2">2.2R5%</text>
<text x="72.9" y="33.4">0R</text>
<text x="117.4" y="31.6">C0402</text>
<text x="234.7" y="31.6">10K/NC</text>
<text x="241.8" y="35.2">10K/NC</text>
<text x="48" y="40.5">U2000</text>
<text x="51.6" y="37">R2003</text>
<text x="92.5" y="38.8">C2002</text>
<text x="92.5" y="40.5">2.2uF</text>
<text x="136.9" y="38.8">R2004</text>
<text x="136.9" y="40.5">15K</text>
<text x="147.6" y="38.8">C2003</text>
<text x="147.6" y="40.5">100nF</text>
<text x="236.5" y="36.1">R8261</text>
<text x="48" y="42.3">ESD5302F</text>
<text x="147.6" y="45.9">C0402</text>
<text x="218.7" y="44.1">R2404</text>
<text x="218.7" y="45.9">47K</text>
<text x="234.7" y="51.2">Q2402</text>
<text x="234.7" y="53">S8050</text>
<text x="218.7" y="56.5">R2407</text>
<text x="218.7" y="58.3">51K</text>
<text x="39.2" y="69">T7506</text>
<text x="19.6" y="72">J5</text>
<text x="74.7" y="77.9">R8108</text>
<text x="90.7" y="76.1">2.2R5%</text>
<text x="92.5" y="77">R8240</text>
<text x="81.8" y="79.3">90R-100M 2DNP</text>
<text x="92.5" y="81.4">0R</text>
<text x="92.5" y="80.5">R8241</text>
<text x="19.6" y="86.8">WUSBF1-EBTX-1105</text>
<text x="74.7" y="88.5">R8109</text>
<text x="81.8" y="84.6">L7305 R0402</text>
<text x="90.7" y="86.8">2.2R5%</text>
<text x="92.5" y="85">0R</text>
<text x="56.9" y="92.1">ED8207</text>
<text x="56.9" y="93.9">ESD5451N</text>
<text x="71.2" y="92.1">U8005</text>
<text x="71.2" y="93.9">ESD5302F</text>
<text x="62.3" y="120.5">R2505</text>
<text x="67.6" y="124.1">U2500</text>
<text x="81.8" y="120.5">0R</text>
<text x="144.1" y="122.3">R8237</text>
<text x="149.4" y="125.9">U8204</text>
<text x="161.5" y="122.3">0R</text>
<text x="222.3" y="124.1">R8258</text>
<text x="239.7" y="124.1">0R/NC</text>
<text x="125" y="127.7">R8238</text>
<text x="127" y="129.4">10K</text>
<text x="227.6" y="127.7">U8209</text>
<text x="67.4" y="136.5">UP7534GMA5-10</text>
<text x="104.9" y="133">C2505</text>
<text x="104.9" y="134.8">10uF</text>
<text x="51.6" y="138.3">R2514</text>
<text x="51.6" y="140.1">10K</text>
<text x="88.9" y="138.3">R2515</text>
<text x="88.9" y="140.1">DNP</text>
<text x="96.1" y="138.3">R2510</text>
<text x="96.1" y="140.1">10K</text>
<text x="104.9" y="140.1">C0603</text>
<text x="123.3" y="141.9">R8239</text>
<text x="125.2" y="143.7">10K</text>
<text x="145.1" y="138.3">DNP/UP7534GMA5-10</text>
<text x="170.7" y="140.1">R8236</text>
<text x="170.7" y="141.9">DNP</text>
<text x="210.4" y="143.7">R8260</text>
<text x="223.3" y="140.1">DNP/UP7534GMA5-10</text>
<text x="249" y="141.9">R8257</text>
<text x="249" y="143.7">DNP</text>
<text x="212.3" y="145.4">10K</text>
</g>
<g font-size="1.6" fill="#004080">
<text x="16.7" y="23.8">5V</text>
<text x="16.2" y="25.6">DM</text>
<text x="16.5" y="27.4">DP</text>
<text x="17.1" y="29.2">ID</text>
<text x="9.7" y="31.1" transform="rotate(-90 9.7 31.1)">GND4GND5</text>
<text x="11.4" y="31.1" transform="rotate(-90 11.4 31.1)">GND3GND6</text>
<text x="13.2" y="31.1" transform="rotate(-90 13.2 31.1)">GND2GND7</text>
<text x="14.2" y="30.9">GND1</text>
<text x="20.5" y="77.2">GND2</text>
<text x="25" y="75.4">VBUS</text>
<text x="20.5" y="79">GND3</text>
<text x="27.3" y="80.7">D+</text>
<text x="27.7" y="79">D-</text>
<text x="24.9" y="84.3">GND1</text>
<text x="68.5" y="127">IN</text>
<text x="74.7" y="127">VOUT</text>
<text x="75.6" y="130.5">GND</text>
<text x="150.3" y="128.7">IN</text>
<text x="156.5" y="128.7">VOUT</text>
<text x="228.5" y="130.5">IN</text>
<text x="234.7" y="130.5">VOUT</text>
<text x="68.5" y="134.1">EN</text>
<text x="75.7" y="134.1">OCB</text>
<text x="150.3" y="135.8">EN</text>
<text x="157.4" y="132.3">GND</text>
<text x="157.5" y="135.8">OCB</text>
<text x="228.5" y="137.6">EN</text>
<text x="235.6" y="134.1">GND</text>
<text x="235.7" y="137.6">OCB</text>
</g>
<g font-size="1.6" fill="#0f0">
<text x="40.9" y="19.2">0R</text>
<text x="136.9" y="19.2">0R</text>
<text x="76.5" y="29.9">2.2R5%</text>
<text x="76.5" y="33.4">2.2R5%</text>
<text x="92.5" y="33.4">DNP</text>
<text x="92.5" y="42.3">DNP</text>
<text x="96.1" y="81.4">2.2R5%</text>
<text x="96.1" y="85">2.2R5%</text>
<text x="71.2" y="120.5">DNP</text>
<text x="126.3" y="133">10K</text>
<text x="158.3" y="142.4">DNP</text>
<text x="124.5" y="147.2">10K</text>
<text x="211.6" y="149">10K</text>
<text x="236.5" y="144.2">smd</text>
</g>
<g font-size="1.6" fill="#f00">
<text x="169.3" y="20.8">OTG_DM</text>
<text x="181.4" y="21.7">OTG_DM</text>
<text x="202.4" y="21.7">[14]</text>
<text x="27.1" y="27.9">OTG_ID</text>
<text x="169.3" y="24.3">OTG_DP</text>
<text x="169.3" y="27.9">OTG_ID</text>
<text x="181.4" y="25.3">OTG_DP</text>
<text x="181.4" y="28.8">OTG_ID</text>
<text x="201.7" y="28.8">[14]</text>
<text x="202.2" y="25.3">[14]</text>
<text x="146.9" y="33.2">OTG_DET</text>
<text x="161.8" y="34.1">OTG_DET</text>
<text x="183.5" y="34.1">[14]</text>
<text x="247.2" y="39.5">USB_INT</text>
<text x="268.3" y="39.5">[8]</text>
<text x="103.5" y="79.4">HOST_DM</text>
<text x="103.5" y="83">HOST_DP</text>
<text x="115.6" y="80.4">HOST_DM</text>
<text x="115.6" y="83.9">HOST_DP</text>
<text x="137.5" y="83.9">[14]</text>
<text x="137.7" y="80.4">[14]</text>
<text x="13.5" y="133.7">[13]</text>
<text x="30.6" y="133.7">5V0_OUT_EN</text>
<text x="186" y="137.3">[13]</text>
<text x="203.1" y="137.3">3V3_OUT_EN</text>
</g>
<g font-size="1.5">
<text x="55.2" y="134.5">Note:</text>
<text x="55.2" y="136">EN Min:1.4V</text>
</g>
<g font-size="1.3">
<text x="30.8" y="1.3">5</text>
<text x="88.9" y="1.3">4</text>
<text x="147" y="1.3">3</text>
<text x="205" y="1.3">2</text>
<text x="263.1" y="1.3">1</text>
<text x=".5" y="28.4">D</text>
<text x="292.6" y="28.4">D</text>
<text x=".5" y="79.5">C</text>
<text x="292.6" y="79.5">C</text>
<text x=".5" y="130.6">B</text>
<text x="292.6" y="130.6">B</text>
<text x=".5" y="181.7">A</text>
<text x="292.6" y="181.7">A</text>
<text x="30.8" y="207.4">5</text>
<text x="88.9" y="207.4">4</text>
<text x="147" y="207.4">3</text>
<text x="205" y="207.4">2</text>
<text x="263.1" y="207.4">1</text>
</g>
<g font-size="1.2">
<text x="241.7" y="202.6">Date:</text>
<text x="251.3" y="202.6">Tuesday, April 03, 2018</text>
<text x="277.2" y="202.5">Rev:</text>
<text x="283.3" y="202.6">V1.0</text>
<text x="241.7" y="205.1">Designed by:</text>
<text x="251.5" y="205.1">wjx</text>
<text x="277" y="205.1">Sheet:</text>
<text x="283.8" y="205.1">5</text>
<text x="286.2" y="205.1">of</text>
<text x="288.1" y="205.1">27</text>
</g>
</svg>
